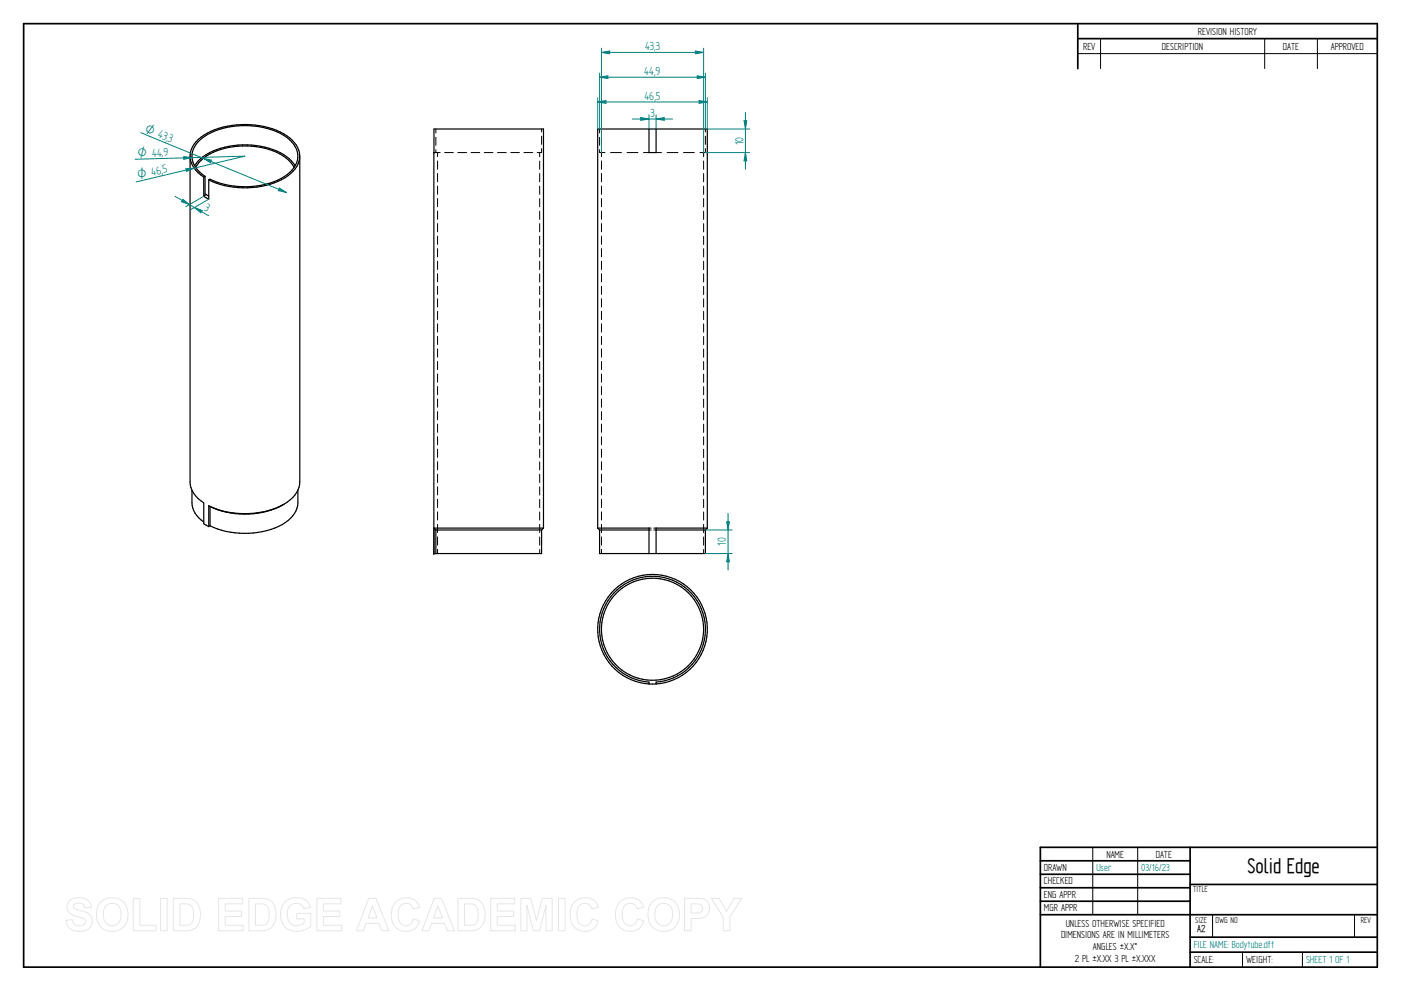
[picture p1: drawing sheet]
<svg xmlns="http://www.w3.org/2000/svg" width="594mm" height="420mm" viewBox="0 0 594 420" stroke-linecap="round" stroke-linejoin="round" font-family="sans-serif">
<g fill="none" stroke="#000" stroke-width=".72">
<path d="M10 10h574v400h-574zM457 10v19.1M457 16.4h127M504.6 359.2v50.8M584 359.2h-142.9v50.8M441.1 365h63.5M441.1 370.7h63.5M441.1 376.4h63.5M504.6 375h79.4M441.1 382.1h63.5M441.1 387.8h142.9M504.6 397.3h79.4"/>
<path d="M504.6 403.7h79.4"/>
</g>
<g fill="none" stroke="#000" stroke-width=".42">
<path d="M466.7 16.4v12.7M536.3 16.4v12.7M558.6 16.4v12.7M457 22.7h127M184.8 54.7v1.7M184.8 58.2v3.4M229.7 54.7v1.3M229.7 57.7v3.5M254.2 54.7v1.7M254.2 58.2v3.4M299.1 54.7v1.3M299.1 57.7v3.5"/>
<path d="M184 64.7h.2M184.8 63.5v1.2M185.5 64.7v1.7M185.5 68.2v3.6M185.5 73.5v3.5M185.5 78.9v3.5M186.6 64.7h-2.1M188.5 64.7h3.7M194.1 64.7h3.8M199.8 64.7h3.6M205.4 64.7h3.6M211 64.7h3.7"/>
<path d="M216.6 64.7h3.7M222.2 64.7h3.7M228.8 64.7v1.8M228.8 68.3v3.5M228.8 73.6v3.5M228.8 78.9v3.5M229.7 63v1.7h-1.9M254.2 63.5v1.2h2.3M255.1 64.7v1.7M255.1 68.2v3.6M255.1 73.5v3.5M255.1 78.9v3.5"/>
<path d="M258.9 64.7h4.6M265.9 64.7h4.6M272.9 64.7h2.3M278.2 64.7h2.3M282.9 64.7h4.6M289.8 64.7h4.6M298.4 64.7v1.8M298.4 68.3v3.5M298.4 73.6v3.5M298.4 78.9v3.5M299.1 63v1.7h-2.3M185.5 84.2v3.5"/>
<path d="M185.5 89.5v3.5M185.5 94.8v3.5M228.8 84.2v3.5M228.8 89.5v3.5M228.8 94.8v3.5M255.1 84.2v3.5M255.1 89.5v3.5M255.1 94.8v3.5M298.4 84.2v3.5M298.4 89.5v3.5M298.4 94.8v3.5M185.5 100.1v3.5"/>
<path d="M185.5 105.4v3.5M185.5 110.7v3.6M185.5 116v3.5M228.8 100.2v3.5M228.8 105.5v3.5M228.8 110.8v3.5M228.8 116.1v3.5M255.1 100.1v3.5M255.1 105.4v3.5M255.1 110.7v3.6M255.1 116v3.5M298.4 100.2v3.5"/>
<path d="M298.4 105.5v3.5M298.4 110.8v3.5M298.4 116.1v3.5M185.5 121.4v3.4M185.5 126.7v3.5M185.5 132v3.5M185.5 137.3v3.5M228.8 121.4v3.5M228.8 126.7v3.5M228.8 132v3.5M228.8 137.3v3.5M255.1 121.4v3.4"/>
<path d="M255.1 126.7v3.5M255.1 132v3.5M255.1 137.3v3.5M298.4 121.4v3.5M298.4 126.7v3.5M298.4 132v3.5M298.4 137.3v3.5M185.5 142.6v3.5M185.5 147.9v3.5M185.5 153.2v3.5M185.5 158.5v3.6M228.8 142.7v3.4"/>
<path d="M228.8 148v3.5M228.8 153.3v3.5M228.8 158.6v3.5M255.1 142.6v3.5M255.1 147.9v3.5M255.1 153.2v3.5M255.1 158.5v3.6M298.4 142.7v3.4M298.4 148v3.5M298.4 153.3v3.5M298.4 158.6v3.5M185.5 163.9v3.4"/>
<path d="M185.5 169.2v3.5M185.5 174.5v3.5M185.5 179.8v3.5M228.8 163.9v3.5M228.8 169.2v3.5M228.8 174.5v3.5M228.8 179.8v3.5M255.1 163.9v3.4M255.1 169.2v3.5M255.1 174.5v3.5M255.1 179.8v3.5M298.4 163.9v3.5"/>
<path d="M298.4 169.2v3.5M298.4 174.5v3.5M298.4 179.8v3.5M185.5 185.1v3.5M185.5 190.4v3.5M185.5 195.7v3.5M228.8 185.2v3.4M228.8 190.5v3.5M228.8 195.8v3.5M255.1 185.1v3.5M255.1 190.4v3.5M255.1 195.7v3.5"/>
<path d="M298.4 185.2v3.4M298.4 190.5v3.5M298.4 195.8v3.5M185.5 201v3.6M185.5 206.4v3.4M185.5 211.7v3.5M185.5 217v3.5M228.8 201.1v3.5M228.8 206.4v3.5M228.8 211.7v3.5M228.8 217v3.5M255.1 201v3.6"/>
<path d="M255.1 206.4v3.4M255.1 211.7v3.5M255.1 217v3.5M298.4 201.1v3.5M298.4 206.4v3.5M298.4 211.7v3.5M298.4 217v3.5M185.5 222.3v3.5M185.5 227.6v3.5M185.5 232.9v1.8M228.8 222.3v3.5M228.8 227.7v3.4"/>
<path d="M228.8 233v1.7M255.1 222.3v3.5M255.1 227.6v3.5M255.1 232.9v1.8M275.2 223.9h.9M275.2 224.7h1M277.2 223.9h1M277.2 224.7h1M298.4 222.3v3.5M298.4 227.7v3.4M298.4 233v1.7M463.4 359.2v28.6"/>
<path d="M482.4 359.2v28.6M514.2 387.9v9.4M574.4 387.9v9.4M526.9 403.7v6.3M552.3 403.7v6.3"/>
</g>
<g fill="none" stroke="#000" stroke-width=".51">
<path d="M278.2 54.7v10h-3v-10M80.6 66.2v138.1a11 11 0 0 0 5.8 8.9v8.8l2.1 1.3M86.4 75.1v8.1M86.4 75.1a10 10 0 0 1-5.3-11.8 17.5 17.5 0 0 1 11.7-8.9 36.2 36.2 0 0 1 28.8 3.2 9.8 9.8 0 0 1 4.8 11.8 18.1 18.1 0 0 1-11.9 8.7 37.1 37.1 0 0 1-26-1.8M86.9 74.8v8.1l-.5 .3M86.9 74.8l-.5 .3M88.5 76.3v8.2l-2.1-1.3M124.7 71.1a8.5 8.5 0 0 0-1.9-11.9 31.4 31.4 0 0 0-23.7-5.6 22.1 22.1 0 0 0-16.6 8.5 8.7 8.7 0 0 0 3.2 11.8l1.2 .9M124.7 71.1a24 24 0 0 1-17.6 7.9 34.9 34.9 0 0 1-18-3l-.6 .3M124.7 71a18.1 18.1 0 0 0-12.4-8.1 32.7 32.7 0 0 0-25.9 4.1l-2 1.9-1.4 2.1M125.2 70.3a20.5 20.5 0 0 0-14.7-8.3 33.6 33.6 0 0 0-24.3 4.4l-2.1 1.8-1.6 2.1M127.1 66.2v138.1a12.2 12.2 0 0 1-7.9 10.1 36.9 36.9 0 0 1-30.7 .1"/>
<path d="M184 64.7v170M184 64.7v-10h46.5v169.2M86.9 82.2l1.6 1M81.4 207.9a16 16 0 0 0 .7 8.6l2.1 3 2.2 1.8M88.5 214.5v8.8M88.5 214.5l.6 .3M89.1 214.8v8.1M120.3 213.9a35.3 35.3 0 0 1-31.2 .9M126.3 207.9a14.9 14.9 0 0 1-.8 8.7 19.1 19.1 0 0 1-14.2 8.8 35.8 35.8 0 0 1-22.2-2.5M89.1 222.9l-.6 .4M184 223.9v10.8h45.7v-10M184 223.9h46.5"/>
<path d="M184 223.9l.8 .8M184.8 224.7h44.9M184.8 224.7v10M230.5 223.9l-.8 .8M253.4 223.9l.8 .8M253.4 223.9v-169.2h46.5v169.2M253.4 223.9h21.8v10.8M254.2 224.7v10h44.9v-10M254.2 224.7h21M278.2 224.7h20.9M299.9 223.9l-.8 .8M299.9 223.9h-21.7v10.8"/>
<path d="M275.2 290a23.2 23.2 0 0 1-18.4-35.3 23.2 23.2 0 0 1 39.8 0 23.2 23.2 0 0 1-18.4 35.3M278.2 290h-3M278.2 290v-.8a22.5 22.5 0 0 0 17.7-34.1 22.5 22.5 0 0 0-38.4 0 22.5 22.5 0 0 0 17.7 34.1v.8"/>
<circle cx="276.7" cy="266.8" r="21.7"/>
</g>
<g fill="#000">
<circle cx="184" cy="64.7" r=".25"/>
<circle cx="184" cy="234.7" r=".25"/>
</g>
<path d="M271.7 49.9l3.5 .6-3.5 .5zM275.2 48.7v6M278.2 48.7v6" fill="none" stroke="#008080" stroke-width=".42"/>
<path d="M271.7 49.9l3.5 .6-3.5 .5z" fill="#008080"/>
<path d="M278.2 50.5l3.5-.6v1.1z" fill="none" stroke="#008080" stroke-width=".42"/>
<path d="M278.2 50.5l3.5-.6v1.1z" fill="#008080"/>
<path d="M253.4 43.2l3.6-.6v1.2zM253.4 41.5v13.2M268.2 50.5h17M299.9 41.5v13.2" fill="none" stroke="#008080" stroke-width=".42"/>
<path d="M253.4 43.2l3.6-.6v1.2z" fill="#008080"/>
<path d="M296.5 42.6l3.4 .6-3.4 .6z" fill="none" stroke="#008080" stroke-width=".42"/>
<path d="M296.5 42.6l3.4 .6-3.4 .6z" fill="#008080"/>
<path d="M254.2 32.7l3.6-.6v1.2zM254.2 31v23.7M299.1 31v23.7M253.4 43.2h46.5" fill="none" stroke="#008080" stroke-width=".42"/>
<path d="M254.2 32.7l3.6-.6v1.2z" fill="#008080"/>
<path d="M295.6 32.1l3.5 .6-3.5 .6z" fill="none" stroke="#008080" stroke-width=".42"/>
<path d="M295.6 32.1l3.5 .6-3.5 .6z" fill="#008080"/>
<path d="M254.2 32.7h44.9M255.1 20.4v44.3M294.8 21.6l3.6 .6-3.6 .6zM298.4 20.4v44.3" fill="none" stroke="#008080" stroke-width=".42"/>
<path d="M294.8 21.6l3.6 .6-3.6 .6z" fill="#008080"/>
<path d="M255.1 22.2l3.4-.6v1.2z" fill="none" stroke="#008080" stroke-width=".42"/>
<path d="M255.1 22.2l3.4-.6v1.2z" fill="#008080"/>
<path d="M255.1 22.2h43.3M77.5 84.5l2.8 2.2-3.3-1.2zM86.4 83.2l-7.6 4.4M88.5 84.5l-7.6 4.4" fill="none" stroke="#008080" stroke-width=".42"/>
<path d="M77.5 84.5l2.8 2.2-3.3-1.2z" fill="#008080"/>
<path d="M82.4 88l3.4 1.2-.6 1z" fill="none" stroke="#008080" stroke-width=".42"/>
<path d="M82.4 88l3.4 1.2-.6 1z" fill="#008080"/>
<path d="M78.8 71.5l3.5-.2-3.2 1.4zM103.8 66.2l-46.1 10.9M74.2 83.3l14.2 8.1" fill="none" stroke="#008080" stroke-width=".42"/>
<path d="M78.8 71.5l3.5-.2-3.2 1.4z" fill="#008080"/>
<path d="M77.9 66.4l3.5 .4-3.5 .7zM103.8 66.2l-46.5 1.3" fill="none" stroke="#008080" stroke-width=".42"/>
<path d="M77.9 66.4l3.5 .4-3.5 .7z" fill="#008080"/>
<path d="M59.7 56.3l61.8 25.3M118.5 79.8l3 1.8-3.5-.8z" fill="none" stroke="#008080" stroke-width=".42"/>
<path d="M118.5 79.8l3 1.8-3.5-.8z" fill="#008080"/>
<path d="M86.2 67.1l3.5 .8-.5 1.1z" fill="none" stroke="#008080" stroke-width=".42"/>
<path d="M86.2 67.1l3.5 .8-.5 1.1z" fill="#008080"/>
<path d="M299.9 54.7h17.9M299.1 64.7h18.7M316.1 64.7l.5 3.5h-1.1z" fill="none" stroke="#008080" stroke-width=".42"/>
<path d="M316.1 64.7l.5 3.5h-1.1z" fill="#008080"/>
<path d="M315.5 51.2h1.1l-.5 3.5z" fill="none" stroke="#008080" stroke-width=".42"/>
<path d="M315.5 51.2h1.1l-.5 3.5z" fill="#008080"/>
<path d="M316.1 47.7v24M299.1 234.7h11.4M299.1 224.7h11.4M308.7 234.7l.6 3.5h-1.2z" fill="none" stroke="#008080" stroke-width=".42"/>
<path d="M308.7 234.7l.6 3.5h-1.2z" fill="#008080"/>
<path d="M308.1 221.2h1.2l-.6 3.5z" fill="none" stroke="#008080" stroke-width=".42"/>
<path d="M308.1 221.2h1.2l-.6 3.5z" fill="#008080"/>
<path d="M308.7 217.7v24" fill="none" stroke="#008080" stroke-width=".42"/>
<g fill="none" stroke="#e6e6e6" stroke-width=".42">
<path d="M29.6 381.8a6.5 6.5 0 0 1 8.5 .8l.6 2.2-2.8 .1a2.7 2.7 0 0 0-2.1-2 2.7 2.7 0 0 0-2.7 1.1 1.87 1.87 0 0 0 2.2 1.8l1.4 .4a4.4 4.4 0 0 1 4 6.2 6.4 6.4 0 0 1-9.1 1.3l-1.2-1.8-.5-1.7 2.7-.3a2.94 2.94 0 0 0 2.6 2.6 2.94 2.94 0 0 0 3.1-1.9 2.67 2.67 0 0 0-2.9-1.8 4.9 4.9 0 0 1-5-4.3l.4-1.6zM43.1 382.1a6.9 6.9 0 0 1 8.2-.5 6.9 6.9 0 0 1 2.8 7.7 6.7 6.7 0 0 1-8 5.5 6.7 6.7 0 0 1-5.1-8.3 6.4 6.4 0 0 1 2.1-4.4zM44.8 384.2a3.9 3.9 0 0 1 4.6-.8 3.9 3.9 0 0 1 2 4.3 3.8 3.8 0 0 1-1.9 4.3 3.8 3.8 0 0 1-4.6-.7 6.6 6.6 0 0 1-.1-7.1zM56.5 381h2.8v11.3h6.9v2.3h-9.7zM68.1 380.9h2.8v13.7h-2.8zM73.5 380.9h5a5.9 5.9 0 0 1 6.5 7 5.9 5.9 0 0 1-6.3 6.7h-5.2zM76.3 383.2h1.8a3.4 3.4 0 0 1 4 3.9v1.2a3.2 3.2 0 0 1-3.8 4h-2zM92.7 380.9h10.2v2.3h-7.4v3h6.9v2.4h-6.9v3.7h7.7v2.3h-10.5zM105.5 380.9h5.1a5.9 5.9 0 0 1 6.4 7 5.9 5.9 0 0 1-6.3 6.7h-5.2zM108.3 383.2h1.9a3.4 3.4 0 0 1 4 3.9v1.2a3.2 3.2 0 0 1-3.8 4h-2.1zM120.9 382.4a7.3 7.3 0 0 1 9.7 .1l1 2.2-2.7 .5a3.7 3.7 0 0 0-4.6-2 3.7 3.7 0 0 0-2.5 4.4 4.2 4.2 0 0 0 2.2 4.5 4.2 4.2 0 0 0 5-.8v-1.7h-3.2v-2.3h6v5.4a8.1 8.1 0 0 1-11.8-.8 8.3 8.3 0 0 1 .9-9.5zM134.4 380.9h10.2v2.3h-7.4v3h6.9v2.4h-6.9v3.7h7.6v2.3h-10.4z"/>
<path d="M156.4 380.9h3l5.5 13.7h-3l-1.2-3.1h-5.5l-1.1 3.1h-3zM157.9 384.1l1.9 5.1h-3.7zM167.7 382.5a6 6 0 0 1 10.2 2.1l-2.8 .7a3.2 3.2 0 0 0-3.9-2.2 3.2 3.2 0 0 0-2.4 3.8 4.6 4.6 0 0 0 2.5 5.5 3.2 3.2 0 0 0 4-2.8l2.6 .8a6.1 6.1 0 0 1-7.2 4.3 6.1 6.1 0 0 1-4.8-6.8 7.7 7.7 0 0 1 1.8-5.4zM184.1 380.9h3.1l5.5 13.7h-3l-1.2-3.1h-5.5l-1.1 3.1h-3zM185.7 384.1l1.9 5.1h-3.8zM194.2 380.9h5a5.9 5.9 0 0 1 6.5 7 5.9 5.9 0 0 1-6.3 6.7h-5.2zM197 383.2h1.8a3.4 3.4 0 0 1 4 3.9v1.2a3.2 3.2 0 0 1-3.8 4h-2zM208.1 380.9h10.2v2.3h-7.4v3h6.9v2.4h-6.9v3.7h7.6v2.3h-10.4zM220.8 380.9h4.2l2.5 9.3 2.4-9.3h4.2v13.7h-2.5l-.1-10.8-2.7 10.8h-2.7l-2.7-10.8v10.8h-2.6zM236.8 380.9h2.8v13.7h-2.8zM243.5 382.5a6 6 0 0 1 10.2 2.1l-2.8 .7a3.2 3.2 0 0 0-3.8-2.2 3.2 3.2 0 0 0-2.4 3.8 4.6 4.6 0 0 0 2.4 5.5 3.2 3.2 0 0 0 4-2.8l2.6 .8a6.1 6.1 0 0 1-7.2 4.3 6.1 6.1 0 0 1-4.7-6.8 7.7 7.7 0 0 1 1.7-5.4zM262.7 382.5a6 6 0 0 1 10.2 2.1l-2.7 .7a3.2 3.2 0 0 0-3.9-2.2 3.2 3.2 0 0 0-2.4 3.8 4.6 4.6 0 0 0 2.4 5.5 3.2 3.2 0 0 0 4-2.8l2.7 .8a6.1 6.1 0 0 1-7.2 4.3 6.1 6.1 0 0 1-4.8-6.8 7.7 7.7 0 0 1 1.7-5.4z"/>
<path d="M277 382.1a6.9 6.9 0 0 1 8.2-.5 6.9 6.9 0 0 1 2.8 7.7 6.7 6.7 0 0 1-8.1 5.5 6.7 6.7 0 0 1-5.1-8.3 6.4 6.4 0 0 1 2.2-4.4zM278.7 384.2a3.9 3.9 0 0 1 4.6-.8 3.9 3.9 0 0 1 1.9 4.3 3.8 3.8 0 0 1-1.8 4.3 3.8 3.8 0 0 1-4.7-.7 6.6 6.6 0 0 1 0-7.1zM290.3 380.9h5.2a4.4 4.4 0 0 1 5.4 4.3 4.4 4.4 0 0 1-5.4 4.2h-2.4v5.2h-2.8zM293.1 383.2h1.8a2.1 2.1 0 0 1 2.6 .6 2.1 2.1 0 0 1 0 2.6 3.4 3.4 0 0 1-2.9 .7h-1.5zM301.6 380.9h3.3l3.2 5.4 3.2-5.4h3.2l-5 7.9v5.8h-2.8v-5.8z"/>
</g>
<text font-size="10.1" x="529" y="370.2">Solid Edge</text>
<g font-size="5.6" fill="#008080">
<text x="273.5" y="21.3">43,3</text>
<text x="273.2" y="31.8">44,9</text>
<text x="273.3" y="42.3">46,5</text>
<text x="275.8" y="49.6">3</text>
<text x="70.9" y="59.9" transform="rotate(22 70.9 59.9)">3</text>
<text x="315.2" y="61.5" transform="rotate(-90 315.2 61.5)">10</text>
<text x="69.3" y="66.3" transform="rotate(-2 69.3 66.3)">9</text>
<text x="69.3" y="73.5" transform="rotate(-13 69.3 73.5)">5</text>
<text x="86.2" y="89.2" transform="rotate(30 86.2 89.2)">3</text>
<text x="307.8" y="231.4" transform="rotate(-90 307.8 231.4)">10</text>
</g>
<g font-size="5.4" fill="#008080">
<text x="61.2" y="55.9" transform="rotate(22 61.2 55.9)">O 43,</text>
<text x="58.5" y="66.6" transform="rotate(-2 58.5 66.6)">O 44,</text>
<text x="58.7" y="76" transform="rotate(-13 58.7 76)">O 46,</text>
</g>
<g font-size="4.9">
<text x="507.9" y="14.7">REVISION HISTORY</text>
<text x="459.3" y="21">REV</text>
<text x="492.7" y="21">DESCRIPTION</text>
<text x="544" y="21">DATE</text>
<text x="564.3" y="21">APPROVED</text>
<text x="469.1" y="363.6">NAME</text>
<text x="490.1" y="363.6">DATE</text>
<text x="442.7" y="369.3">DRAWN</text>
<text x="442.7" y="375">CHECKED</text>
<text x="442.7" y="380.7">ENG APPR</text>
<text x="442.7" y="386.4">MGR APPR</text>
<text x="451.9" y="392.9">UNLESS OTHERWISE SPECIFIED</text>
<text x="449.9" y="397.9">DIMENSIONS ARE IN MILLIMETERS</text>
<text x="455.7" y="407.8">2 PL ±X.XX 3 PL ±X.XXX</text>
<text x="463.5" y="402.9">ANGLES ±X.X°</text>
<text x="506.2" y="408.3">SCALE:</text>
<text x="528.4" y="408.3">WEIGHT:</text>
</g>
<g font-size="4.9" fill="#008080">
<text x="464.9" y="369.3">User</text>
<text x="483.9" y="369.3">03/16/23</text>
<text x="506.2" y="402">FILE NAME: Bodytube.dft</text>
<text x="553.8" y="408.4">SHEET 1 OF 1</text>
</g>
<text font-size="4.8" x="507.7" y="395.3">A2</text>
<g font-size="4.1">
<text x="505.9" y="378.3">TITLE</text>
<text x="506.9" y="391.1">SIZE</text>
<text x="515.4" y="391.1">DWG NO</text>
<text x="577" y="391.1">REV</text>
</g>
</svg>
